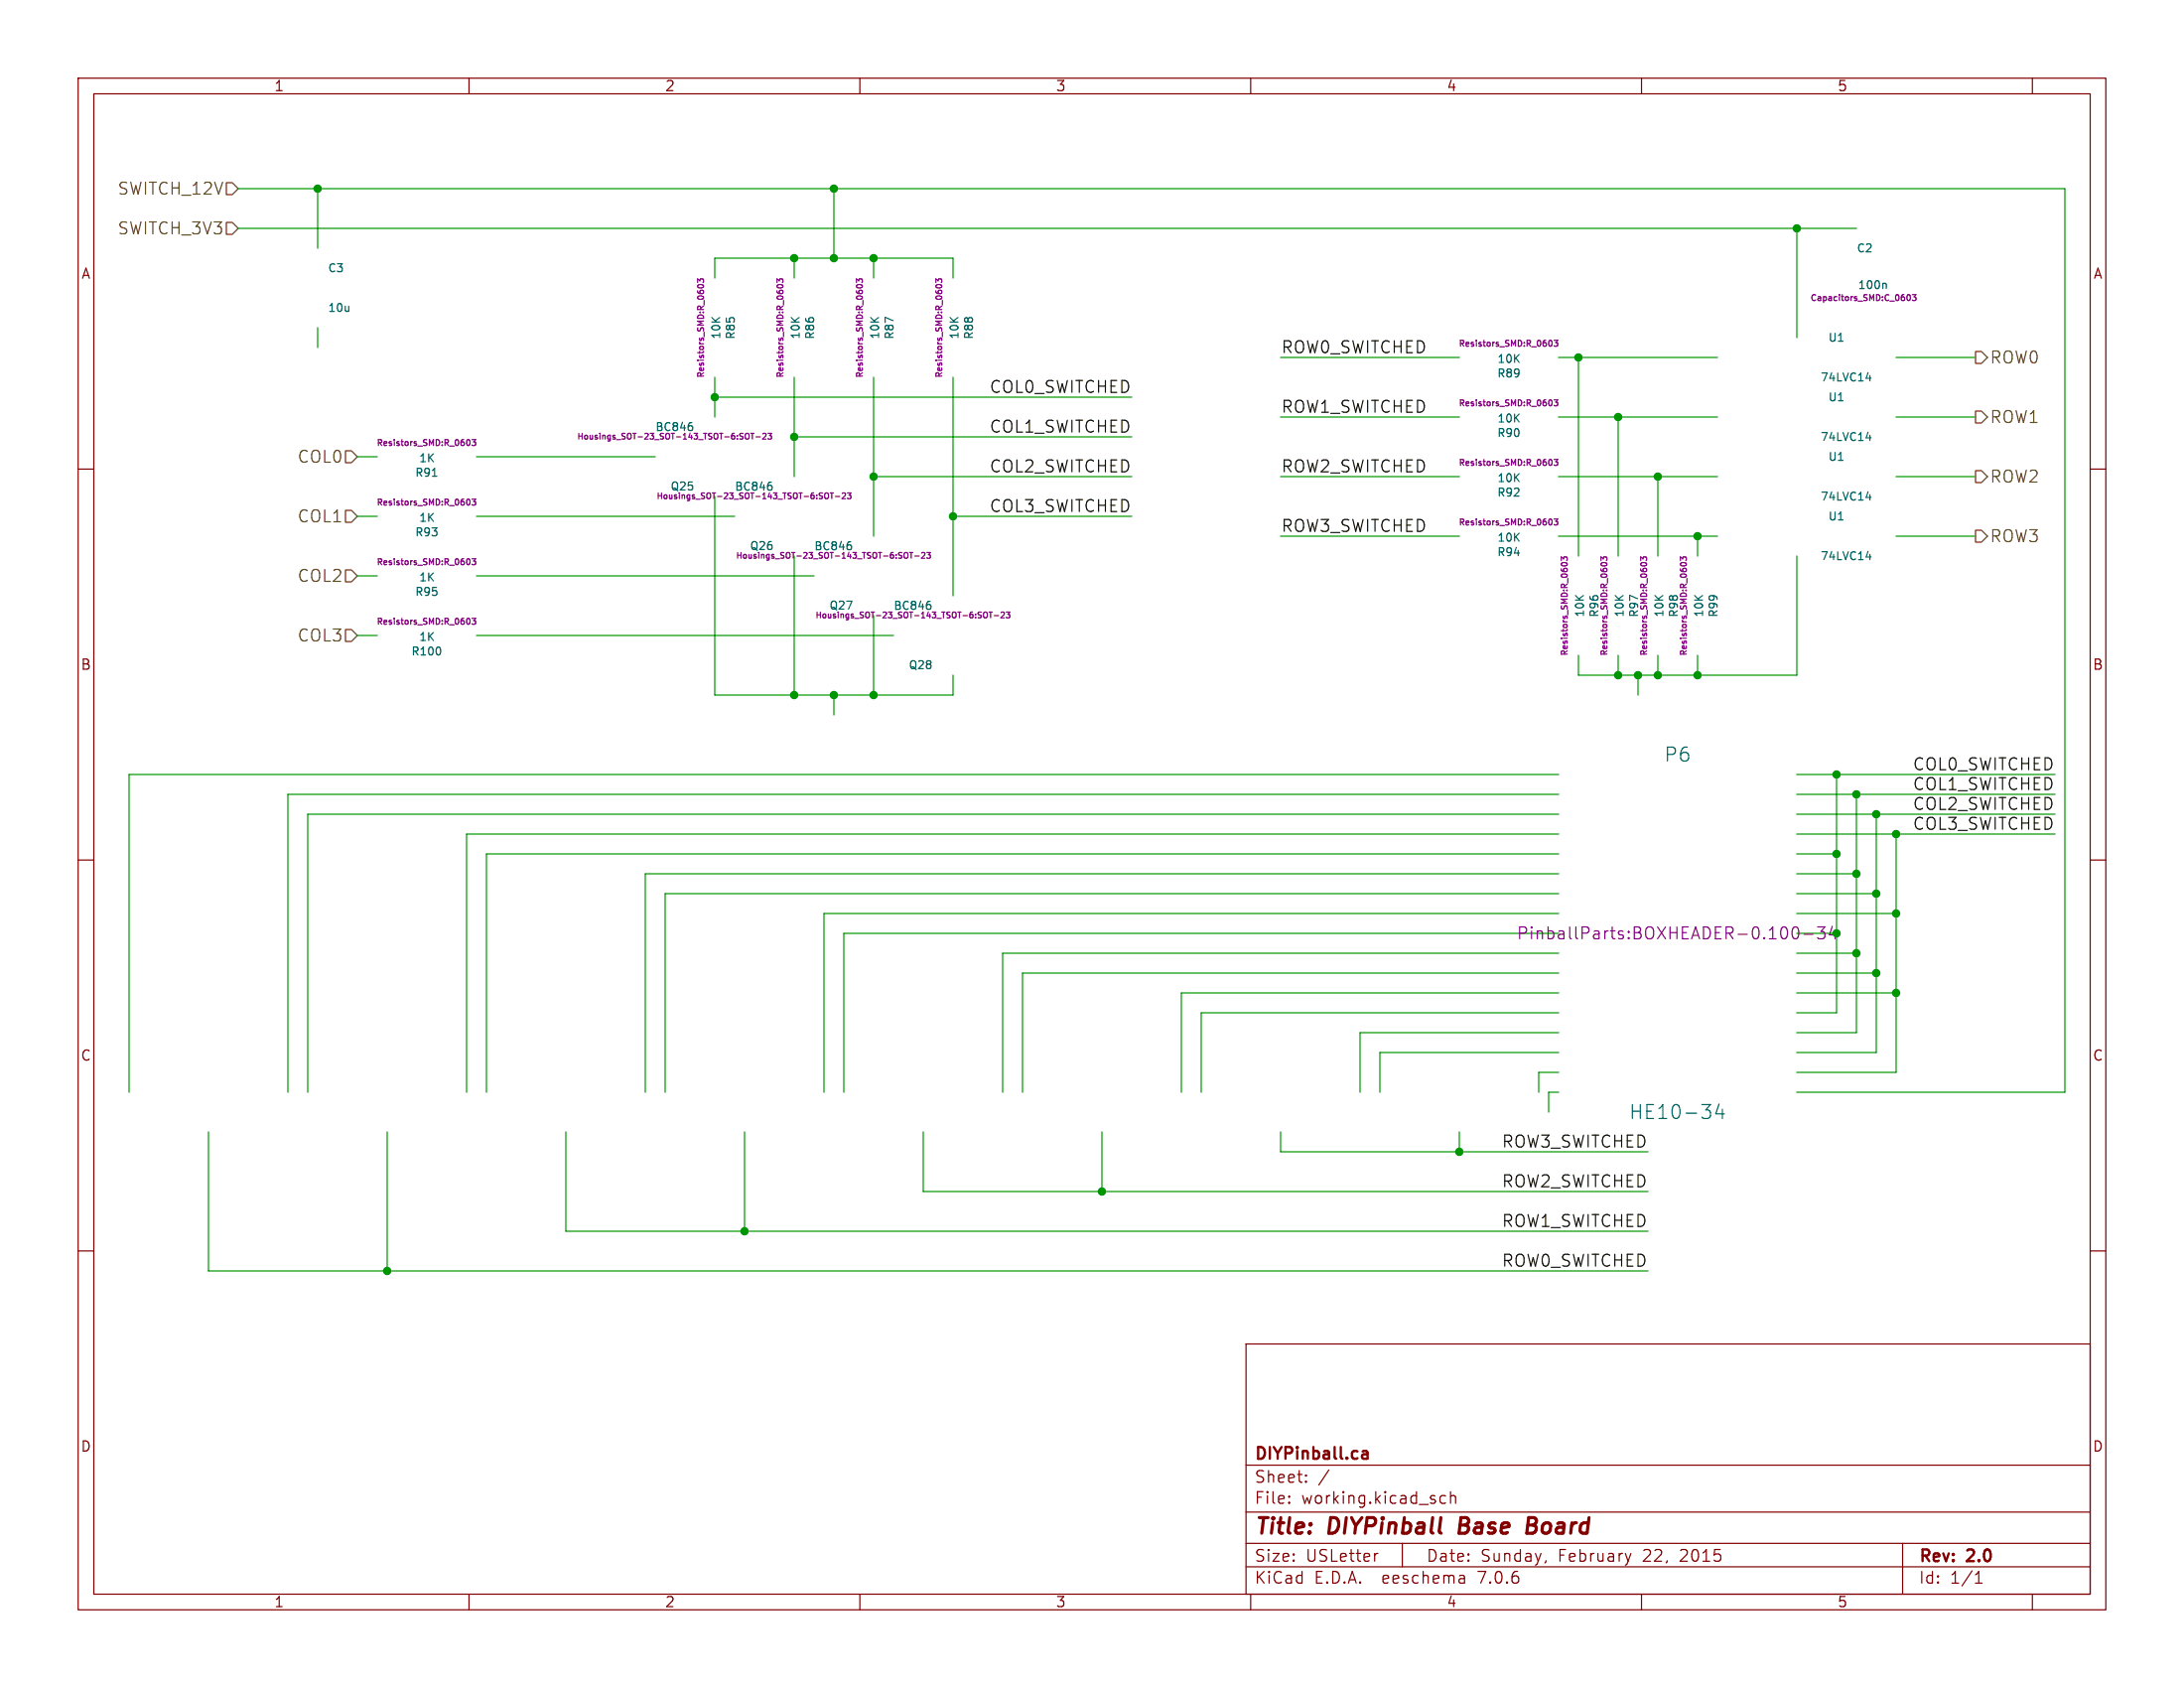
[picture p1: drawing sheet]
<svg xmlns="http://www.w3.org/2000/svg" width="279mm" height="216mm" viewBox="0 0 279 216" stroke-linecap="round" stroke-linejoin="round" font-family="sans-serif">
<g fill="none" stroke="#840000" stroke-width=".15">
<path d="M10 10h259.4v195.9h-259.4zM12 12h255.4v191.9h-255.4zM60 10v2M110 10v2M160 10v2M210 10v2M260 10v2M10 60h2M267.4 60h2M10 110h2M267.4 110h2M10 160h2"/>
<path d="M267.4 160h2M159.4 171.9h108v32h-108zM159.4 197.4h108M159.4 193.4h108M159.4 187.4h108M164.9 192.1l.1 .1-.1 .1M164.9 192.1v.1v.1M164.9 191.4v.1M164.9 192.1v.2M164.9 191.4h.1l-.1 .1M167.1 189.4v.1v.1M167.1 189.4l-.1 .1 .1 .1"/>
<path d="M167.1 188.7v.1M167.1 189.4v.2M167.1 188.7h-.1l.1 .1M170 188l-1.3 1.9M176.3 198.7l-.3 .1M179.4 197.4v3M184.9 191.4l-.4-.1-.3 .3v.4l.2 .2 .1 .1 .4-.1M185.6 191.4a.37 .37 0 0 1 .6 .1v.8M185.6 190.8v1.5M197.8 199.6l-.2 .3M208.6 198.7l-.3 1M243.4 197.4v6.5"/>
<path d="M60 203.9v2M110 203.9v2M159.4 200.4h108M160 203.9v2M187.3 201.6l.1 .9M187.4 202.4l-.2 .1M187.4 201.8l-.2 .1M210 203.9v2M252.7 202.5h.9M252.7 201.4l.4-.4v1.5M260 203.9v2"/>
</g>
<path d="M186.9 194.1l-.2 2h.7M195.4 195.1h.7M196.1 195.1l.3 .1M196.2 194.1h-.6l-.3 2h.8l.2-.1M196.3 195l-.2 .1" fill="none" stroke="#840000" stroke-width=".4"/>
<path d="M174.2 186.4l.3 .2 .5-.1M174.3 185.6h.2h.4l.1 1M175 185.9l-.5 .1-.3 .2" fill="none" stroke="#840000" stroke-width=".3"/>
<path d="M29 28.4h.7l.8 .8-.8 .8h-.7zM29 23.4h.7l.8 .7-.8 .8h-.7zM44.2 57.7h.8l.7 .7-.7 .8h-.8zM252.7 45h.8l.8 .7-.8 .8h-.8zM252.7 52.6h.8l.8 .7-.8 .8h-.8zM44.2 72.9h.8l.7 .8-.7 .7h-.8zM44.2 65.3h.8l.7 .7-.7 .8h-.8zM252.7 60.2h.8l.8 .8-.8 .7h-.8zM252.7 67.8h.8l.8 .8-.8 .7h-.8zM44.2 80.5h.8l.7 .8-.7 .7h-.8z" fill="none" stroke="#725600" stroke-width=".15"/>
<g fill="none" stroke="#009600" stroke-width=".15">
<path d="M30.5 29.2h207M30.5 24.1h233.7v115.6h-34.3M40.6 24.1v7.7M91.4 35.6v-2.6h30.5v2.6M101.6 33v2.6M106.7 24.1v8.9M111.8 33v2.6M229.9 29.2v14M40.6 41.9v2.6M45.7 58.4h2.6M61 58.4h22.8M91.4 48.3v5"/>
<path d="M91.4 50.8h53.4M101.6 48.3v12.7M101.6 55.9h43.2M111.8 48.3v20.3M121.9 48.3v27.9M163.8 53.3h22.9M163.8 45.7h22.9M199.4 53.3h20.3M199.4 45.7h20.3M201.9 45.7v25.4M207 53.3v17.8M242.6 53.3h10.1"/>
<path d="M242.6 45.7h10.1M45.7 66h2.6M45.7 73.7h2.6M61 66h33M61 73.7h43.1M91.4 63.5v25.4h30.5v-2.5M101.6 71.1v17.8M111.8 61h33M111.8 78.7v10.2M121.9 66h22.9M163.8 61h22.9M163.8 68.6h22.9"/>
<path d="M199.4 61h20.3M199.4 68.6h20.3M212.1 61v10.1M217.2 68.6v2.5M229.9 71.1v15.3h-28v-2.6M242.6 61h10.1M242.6 68.6h10.1M45.7 81.3h2.6M61 81.3h53.3M106.7 88.9v2.5M199.4 99.1h-182.9v40.6M207 83.8v2.6"/>
<path d="M209.5 86.4v2.5M212.1 83.8v2.6M217.2 83.8v2.6M229.9 99.1h33M234.9 99.1v30.4h-5M199.4 119.4h-91.5v20.3M199.4 116.8h-94v22.9M199.4 109.2h-137.2v30.5M199.4 106.7h-139.7v33M199.4 114.3h-114.3v25.4M199.4 111.8h-116.9v27.9M199.4 101.6h-162.6v38.1"/>
<path d="M199.4 104.1h-160v35.6M229.9 104.1h33M229.9 101.6h33M229.9 111.8h7.6M229.9 106.7h33M229.9 114.3h10.1M229.9 116.8h12.7M229.9 109.2h5M229.9 119.4h5M237.5 101.6v30.5h-7.6M240 104.1v30.5h-10.1M242.6 106.7v30.5h-12.7"/>
<path d="M199.4 121.9h-71.1v17.8M199.4 124.5h-68.6v15.2M199.4 137.2h-2.6v2.5M199.4 127h-48.3v12.7M199.4 139.7h-1.3v2.5M199.4 134.6h-22.9v5.1M199.4 129.5h-45.7v10.2M199.4 132.1h-25.4v7.6M229.9 127h12.7M229.9 121.9h7.6M229.9 124.5h10.1M26.7 144.8v17.8h184.1"/>
<path d="M49.5 144.8v17.8M72.4 144.8v12.7h138.4M95.2 144.8v12.7M118.1 144.8v7.6h92.7M141 144.8v7.6M163.8 144.8v2.5h47M186.7 144.8v2.5"/>
</g>
<g fill="none" stroke="#840084" stroke-width=".15">
<path d="M89.2 36.1v-.4l.3 .2 .1-.2h.3l.1 .1-.1 .3M89.3 36.8l-.1-.2a.41 .41 0 0 1 .4-.2 .41 .41 0 0 1 .4 .2l-.1 .2M99.4 36.1v-.4l.3 .2 .1-.2h.3l.1 .1-.1 .3M99.5 36.8l-.1-.2a.41 .41 0 0 1 .4-.2 .41 .41 0 0 1 .4 .2l-.1 .2M109.6 36.1v-.4l.3 .2v-.2h.4v.1v.3M109.6 36.8v-.2a.41 .41 0 0 1 .3-.2 .41 .41 0 0 1 .4 .2v.2M119.7 36.1v-.4l.3 .2 .1-.2h.3l.1 .1-.1 .3M119.8 36.8l-.1-.2a.41 .41 0 0 1 .4-.2 .41 .41 0 0 1 .4 .2l-.1 .2M244 37.8l.1-.1a.41 .41 0 0 1 .3 .4 .41 .41 0 0 1-.3 .3l-.1-.2zM244.6 37.7h.5l-.2 .3h.2v.4h-.1h-.4M59.8 56.3l.1-.1a.41 .41 0 0 1 .2 .4 .41 .41 0 0 1-.2 .4l-.1-.1M60.4 56.2h.5l-.3 .3 .2 .1v.3l-.1 .1-.3-.1"/>
<path d="M95.4 55.5l.1-.1a.25 .25 0 0 1 .3 .3v.2a.25 .25 0 0 1-.2 .3 .25 .25 0 0 1-.3-.3zM96 55.4h.5M96.3 55.4v.8M96.7 55.9h.6M97.6 55.5l.3-.1 .1 .2-.5 .6h.5M98.3 55.4h.4l-.2 .3 .2 .1v.3l-.1 .1-.3-.1M198.2 43.6l.1-.1a.41 .41 0 0 1 .3 .4 .41 .41 0 0 1-.3 .4l-.1-.1M198.2 51.2l.1-.1a.41 .41 0 0 1 .3 .4 .41 .41 0 0 1-.3 .4l-.1-.1M198.2 58.8h.1a.41 .41 0 0 1 .3 .3 .41 .41 0 0 1-.3 .4h-.1M198.8 43.5h.5l-.3 .3 .2 .1v.3l-.1 .1-.3-.1M198.8 51.1h.5l-.3 .3 .2 .1v.3l-.1 .1-.3-.1M198.8 58.8h.5l-.3 .3h.2v.4h-.1h-.3"/>
<path d="M59.8 71.5h.1a.41 .41 0 0 1 .2 .3 .41 .41 0 0 1-.2 .4h-.1M59.8 63.9l.1-.1a.41 .41 0 0 1 .2 .4 .41 .41 0 0 1-.2 .4l-.1-.1M59.8 79.2l.1-.1a.41 .41 0 0 1 .2 .4 .41 .41 0 0 1-.2 .3h-.1M60.4 71.5h.5l-.3 .3h.2v.4h-.1h-.3M60.4 63.8h.5l-.3 .3 .2 .1v.3l-.1 .1-.3-.1M60.4 79.1h.5l-.3 .3h.2v.4h-.1h-.3M105.5 63.2l.2-.2a.25 .25 0 0 1 .3 .3v.2a.25 .25 0 0 1-.3 .3 .25 .25 0 0 1-.2-.3zM106.2 63h.4M106.4 63v.8M106.9 63.5h.5M107.7 63.1l.3-.1 .2 .3-.5 .5h.5M108.4 63h.5l-.3 .3 .2 .1v.3l-.1 .1-.3-.1"/>
<path d="M115.7 70.8l.1-.1a.25 .25 0 0 1 .4 .2v.3a.25 .25 0 0 1-.3 .2 .25 .25 0 0 1-.2-.2zM116.4 70.7h.4M116.6 70.7v.7M117 71.1h.6M117.9 70.7h.3l.1 .2-.4 .5h.4M118.6 70.7h.4l-.2 .2 .2 .1v.3l-.1 .1-.3-.1M125.9 78.4l.1-.1a.25 .25 0 0 1 .3 .2v.3a.25 .25 0 0 1-.2 .2 .25 .25 0 0 1-.3-.2zM126.5 78.3h.4M126.7 78.3v.7M127.2 78.7h.5M128.1 78.4l.2-.1 .2 .2-.5 .5h.5M128.7 78.3h.5l-.3 .3h.3v.4h-.2h-.3"/>
<path d="M198.2 66.5l.1-.1a.41 .41 0 0 1 .3 .4 .41 .41 0 0 1-.3 .3h-.1M198.8 66.4h.5l-.3 .3h.2v.4h-.1h-.3M199.7 71.7v-.5l.3 .3 .1-.2h.3l.1 .1-.1 .3M199.8 72.3l-.1-.1a.41 .41 0 0 1 .4-.3 .41 .41 0 0 1 .4 .3l-.1 .1M204.8 71.7v-.5l.3 .3 .1-.2h.3l.1 .1-.1 .3M204.9 72.3l-.1-.1a.41 .41 0 0 1 .4-.3 .41 .41 0 0 1 .4 .3l-.1 .1M209.9 71.7v-.5l.3 .3 .1-.2h.3l.1 .1-.1 .3M210 72.3l-.1-.1a.41 .41 0 0 1 .4-.3 .41 .41 0 0 1 .4 .3l-.1 .1M215 71.7v-.5l.3 .3v-.2h.4v.1v.3M215 72.3v-.1a.41 .41 0 0 1 .4-.3 .41 .41 0 0 1 .3 .3v.1M229.4 118.7a.36 .36 0 0 1 .4-.1 .36 .36 0 0 1 .3 .2 .79 .79 0 0 1-.5 1.3 .93 .93 0 0 1-.2-1.4zM230.8 119.5h1.1"/>
<path d="M232.5 118.6h1l-.5 .5a.41 .41 0 0 1 .5 .3v.4l-.2 .2-.6 .1-.2-.2M234.4 118.5l-.4 1.1h1M234.8 119.1v1"/>
</g>
<g fill="none" stroke="#006464" stroke-width=".15">
<path d="M241 36.2h.2l.1 .2v.5M88.3 54.1h.2M88.4 54.4l.2 .2v.3l-.2 .2M238.7 56h.7M238.7 48.4h.7M239.2 48v.7M239.2 55.7v.6M55.3 60.9h.6M98.5 61.7h.2M98.6 62.1l.2 .2v.2l-.2 .2M108.6 69.3h.2M108.7 69.7l.2 .2v.2l-.2 .2"/>
<path d="M118.8 76.9h.2M118.9 77.3l.2 .2v.2l-.2 .2M238.7 71.2h.7M238.7 63.6h.7M239.2 63.3v.7M239.2 70.9v.7M56.3 83v.6M219.9 141.2l-.4 1.3h1.1M220.3 141.9v1.2"/>
</g>
<g fill="#009600" stroke="#009600" stroke-width=".15">
<circle cx="209.5" cy="86.4" r=".46"/>
<circle cx="217.2" cy="86.4" r=".46"/>
<circle cx="212.1" cy="86.4" r=".46"/>
<circle cx="212.1" cy="61" r=".46"/>
<circle cx="217.2" cy="68.6" r=".46"/>
<circle cx="207" cy="86.4" r=".46"/>
<circle cx="111.8" cy="33" r=".46"/>
<circle cx="121.9" cy="66" r=".46"/>
<circle cx="111.8" cy="61" r=".46"/>
<circle cx="101.6" cy="33" r=".46"/>
<circle cx="101.6" cy="55.9" r=".46"/>
<circle cx="106.7" cy="33" r=".46"/>
<circle cx="106.7" cy="24.1" r=".46"/>
<circle cx="207" cy="53.3" r=".46"/>
<circle cx="201.9" cy="45.7" r=".46"/>
<circle cx="95.2" cy="157.5" r=".46"/>
<circle cx="111.8" cy="88.9" r=".46"/>
<circle cx="49.5" cy="162.6" r=".46"/>
<circle cx="106.7" cy="88.9" r=".46"/>
<circle cx="101.6" cy="88.9" r=".46"/>
<circle cx="237.5" cy="121.9" r=".46"/>
<circle cx="240" cy="124.5" r=".46"/>
<circle cx="234.9" cy="109.2" r=".46"/>
<circle cx="237.5" cy="111.8" r=".46"/>
<circle cx="234.9" cy="99.1" r=".46"/>
<circle cx="240" cy="104.1" r=".46"/>
<circle cx="240" cy="114.3" r=".46"/>
<circle cx="234.9" cy="119.4" r=".46"/>
<circle cx="242.6" cy="116.8" r=".46"/>
<circle cx="141" cy="152.4" r=".46"/>
<circle cx="186.7" cy="147.3" r=".46"/>
<circle cx="91.4" cy="50.8" r=".46"/>
<circle cx="40.6" cy="24.1" r=".46"/>
<circle cx="229.9" cy="29.2" r=".46"/>
<circle cx="242.6" cy="106.7" r=".46"/>
<circle cx="242.6" cy="127" r=".46"/>
<circle cx="237.5" cy="101.6" r=".46"/>
</g>
<g font-size="2.8" fill="#840000">
<text x="160.4" y="196.8">Title:</text>
<text x="170.1" y="196.8">DIYPinball</text>
<text x="187.5" y="196.8">Base</text>
<text x="197" y="196.8">Board</text>
</g>
<g font-size="2.5" fill="#006464">
<text x="212.8" y="97.6">P6</text>
<text x="208.4" y="143.4">HE10-34</text>
</g>
<g font-size="2.1" fill="#725600">
<text x="15" y="25.1">SWITCH_12V</text>
<text x="15" y="30.2">SWITCH_3V3</text>
<text x="254.5" y="46.7">ROW0</text>
<text x="38" y="59.4">COL0</text>
<text x="254.5" y="54.3">ROW1</text>
<text x="254.5" y="62">ROW2</text>
<text x="38" y="67">COL1</text>
<text x="254.5" y="69.6">ROW3</text>
<text x="38" y="74.7">COL2</text>
<text x="38" y="82.3">COL3</text>
</g>
<g font-size="2.1" fill="#0f0f0f">
<text x="163.8" y="45.3">ROW0_SWITCHED</text>
<text x="126.6" y="50.4">COL0_SWITCHED</text>
<text x="163.8" y="52.9">ROW1_SWITCHED</text>
<text x="126.6" y="55.5">COL1_SWITCHED</text>
<text x="126.6" y="65.6">COL3_SWITCHED</text>
<text x="126.6" y="60.5">COL2_SWITCHED</text>
<text x="163.8" y="60.5">ROW2_SWITCHED</text>
<text x="163.8" y="68.2">ROW3_SWITCHED</text>
<text x="244.7" y="98.6">COL0_SWITCHED</text>
<text x="244.7" y="101.2">COL1_SWITCHED</text>
<text x="244.7" y="103.7">COL2_SWITCHED</text>
<text x="244.7" y="106.3">COL3_SWITCHED</text>
<text x="192.1" y="146.9">ROW3_SWITCHED</text>
<text x="192.1" y="152">ROW2_SWITCHED</text>
<text x="192.1" y="157.1">ROW1_SWITCHED</text>
<text x="192.1" y="162.1">ROW0_SWITCHED</text>
</g>
<text font-size="2.1" fill="#840084" x="194" y="120.4">PinballParts:BOXHEADER-0.100-34</text>
<g font-size="2.1" fill="#840000">
<text x="160.4" y="189.9">Sheet:</text>
<text x="160.4" y="187.1">DIYPinball.ca</text>
<text x="160.4" y="192.6">File:</text>
<text x="166.5" y="192.6">working.kicad_sch</text>
<text x="160.4" y="202.8">KiCad</text>
<text x="160.4" y="200">Size:</text>
<text x="167.1" y="200">USLetter</text>
<text x="168.1" y="202.8">E.D.A.</text>
<text x="177" y="202.8">eeschema</text>
<text x="182.4" y="200">Date:</text>
<text x="189.4" y="202.8">7.0.6</text>
<text x="189.4" y="200">Sunday,</text>
<text x="199.4" y="200">February</text>
<text x="210.4" y="200">22,</text>
<text x="215.2" y="200">2015</text>
<text x="245.4" y="200.2">Rev:</text>
<text x="245.4" y="202.8">Id:</text>
<text x="249.5" y="202.8">1/1</text>
<text x="251.8" y="200.2">2.0</text>
</g>
<g font-size="1.8" fill="#840000">
<text x="35" y="11.9">1</text>
<text x="85" y="11.9">2</text>
<text x="135" y="11.9">3</text>
<text x="185" y="11.9">4</text>
<text x="235" y="11.9">5</text>
<text x="10.3" y="35.9">A</text>
<text x="267.7" y="35.9">A</text>
<text x="10.3" y="85.9">B</text>
<text x="267.7" y="85.9">B</text>
<text x="10.3" y="135.9">C</text>
<text x="267.7" y="135.9">C</text>
<text x="10.3" y="185.9">D</text>
<text x="267.7" y="185.9">D</text>
<text x="35" y="205.8">1</text>
<text x="85" y="205.8">2</text>
<text x="135" y="205.8">3</text>
<text x="185" y="205.8">4</text>
<text x="235" y="205.8">5</text>
</g>
<g font-size="1.4" fill="#006464">
<text x="41.9" y="35">C3</text>
<text x="237.5" y="32.5">C2</text>
<text x="41.9" y="40.1">10u</text>
<text x="92.4" y="43.5" transform="rotate(-90 92.4 43.5)">10K</text>
<text x="94.2" y="43.5" transform="rotate(-90 94.2 43.5)">R85</text>
<text x="102.5" y="43.5" transform="rotate(-90 102.5 43.5)">10K</text>
<text x="104.4" y="43.5" transform="rotate(-90 104.4 43.5)">R86</text>
<text x="112.7" y="43.5" transform="rotate(-90 112.7 43.5)">10K</text>
<text x="114.5" y="43.5" transform="rotate(-90 114.5 43.5)">R87</text>
<text x="122.8" y="43.5" transform="rotate(-90 122.8 43.5)">10K</text>
<text x="124.7" y="43.5" transform="rotate(-90 124.7 43.5)">R88</text>
<text x="191.5" y="46.6">10K</text>
<text x="233.8" y="43.9">U1</text>
<text x="191.4" y="48.5">R89</text>
<text x="232.8" y="49">74LVC14</text>
<text x="233.8" y="51.5">U1</text>
<text x="53.5" y="59.3">1K</text>
<text x="191.4" y="56.1">R90</text>
<text x="191.5" y="54.3">10K</text>
<text x="232.8" y="56.6">74LVC14</text>
<text x="233.8" y="59.2">U1</text>
<text x="53" y="61.2">R91</text>
<text x="191.4" y="63.7">R92</text>
<text x="191.5" y="61.9">10K</text>
<text x="232.8" y="64.2">74LVC14</text>
<text x="53" y="68.8">R93</text>
<text x="53.5" y="67">1K</text>
<text x="95.8" y="70.6">Q26</text>
<text x="191.4" y="71.3">R94</text>
<text x="191.5" y="69.5">10K</text>
<text x="232.8" y="71.9">74LVC14</text>
<text x="233.8" y="66.8">U1</text>
<text x="53" y="76.4">R95</text>
<text x="53.5" y="74.6">1K</text>
<text x="53.5" y="82.2">1K</text>
<text x="106" y="78.2">Q27</text>
<text x="202.8" y="79" transform="rotate(-90 202.8 79)">10K</text>
<text x="204.7" y="79.1" transform="rotate(-90 204.7 79.1)">R96</text>
<text x="207.9" y="79" transform="rotate(-90 207.9 79)">10K</text>
<text x="213" y="79" transform="rotate(-90 213 79)">10K</text>
<text x="214.9" y="79.1" transform="rotate(-90 214.9 79.1)">R98</text>
<text x="218.1" y="79" transform="rotate(-90 218.1 79)">10K</text>
<text x="219.9" y="79.1" transform="rotate(-90 219.9 79.1)">R99</text>
<text x="52.5" y="84">R100</text>
<text x="116.2" y="85.8">Q28</text>
</g>
<g font-size="1.4" fill="#840084">
<text x="237.6" y="37.2">100n</text>
<text x="83.7" y="55.3">BC846</text>
<text x="85.7" y="62.9">Q25</text>
<text x="93.9" y="63">BC846</text>
<text x="104.1" y="70.6">BC846</text>
<text x="114.2" y="78.2">BC846</text>
<text x="209.8" y="79.1" transform="rotate(-90 209.8 79.1)">R97</text>
</g>
<g font-size="1.1" fill="#840084">
<text x="231.5" y="38.7">Capacitors_SMD:C_0603</text>
<text x="186.5" y="44.6">Resistors_SMD:R_0603</text>
<text x="90.3" y="48.4" transform="rotate(-90 90.3 48.4)">Resistors_SMD:R_0603</text>
<text x="100.4" y="48.4" transform="rotate(-90 100.4 48.4)">Resistors_SMD:R_0603</text>
<text x="110.6" y="48.4" transform="rotate(-90 110.6 48.4)">Resistors_SMD:R_0603</text>
<text x="120.8" y="48.4" transform="rotate(-90 120.8 48.4)">Resistors_SMD:R_0603</text>
<text x="186.5" y="52.2">Resistors_SMD:R_0603</text>
<text x="48.1" y="57.3">Resistors_SMD:R_0603</text>
<text x="186.5" y="59.8">Resistors_SMD:R_0603</text>
<text x="48.1" y="64.9">Resistors_SMD:R_0603</text>
<text x="186.5" y="67.4">Resistors_SMD:R_0603</text>
<text x="48.1" y="72.5">Resistors_SMD:R_0603</text>
<text x="48.1" y="80.1">Resistors_SMD:R_0603</text>
<text x="200.8" y="84" transform="rotate(-90 200.8 84)">Resistors_SMD:R_0603</text>
<text x="205.8" y="84" transform="rotate(-90 205.8 84)">Resistors_SMD:R_0603</text>
<text x="210.9" y="84" transform="rotate(-90 210.9 84)">Resistors_SMD:R_0603</text>
<text x="216" y="84" transform="rotate(-90 216 84)">Resistors_SMD:R_0603</text>
</g>
<g font-size="1" fill="#840084">
<text x="73.7" y="56.4">Housings_SOT-23_SOT-143_TSOT-6:SOT-23</text>
<text x="83.9" y="64">Housings_SOT-23_SOT-143_TSOT-6:SOT-23</text>
<text x="94" y="71.7">Housings_SOT-23_SOT-143_TSOT-6:SOT-23</text>
<text x="104.2" y="79.3">Housings_SOT-23_SOT-143_TSOT-6:SOT-23</text>
</g>
</svg>
